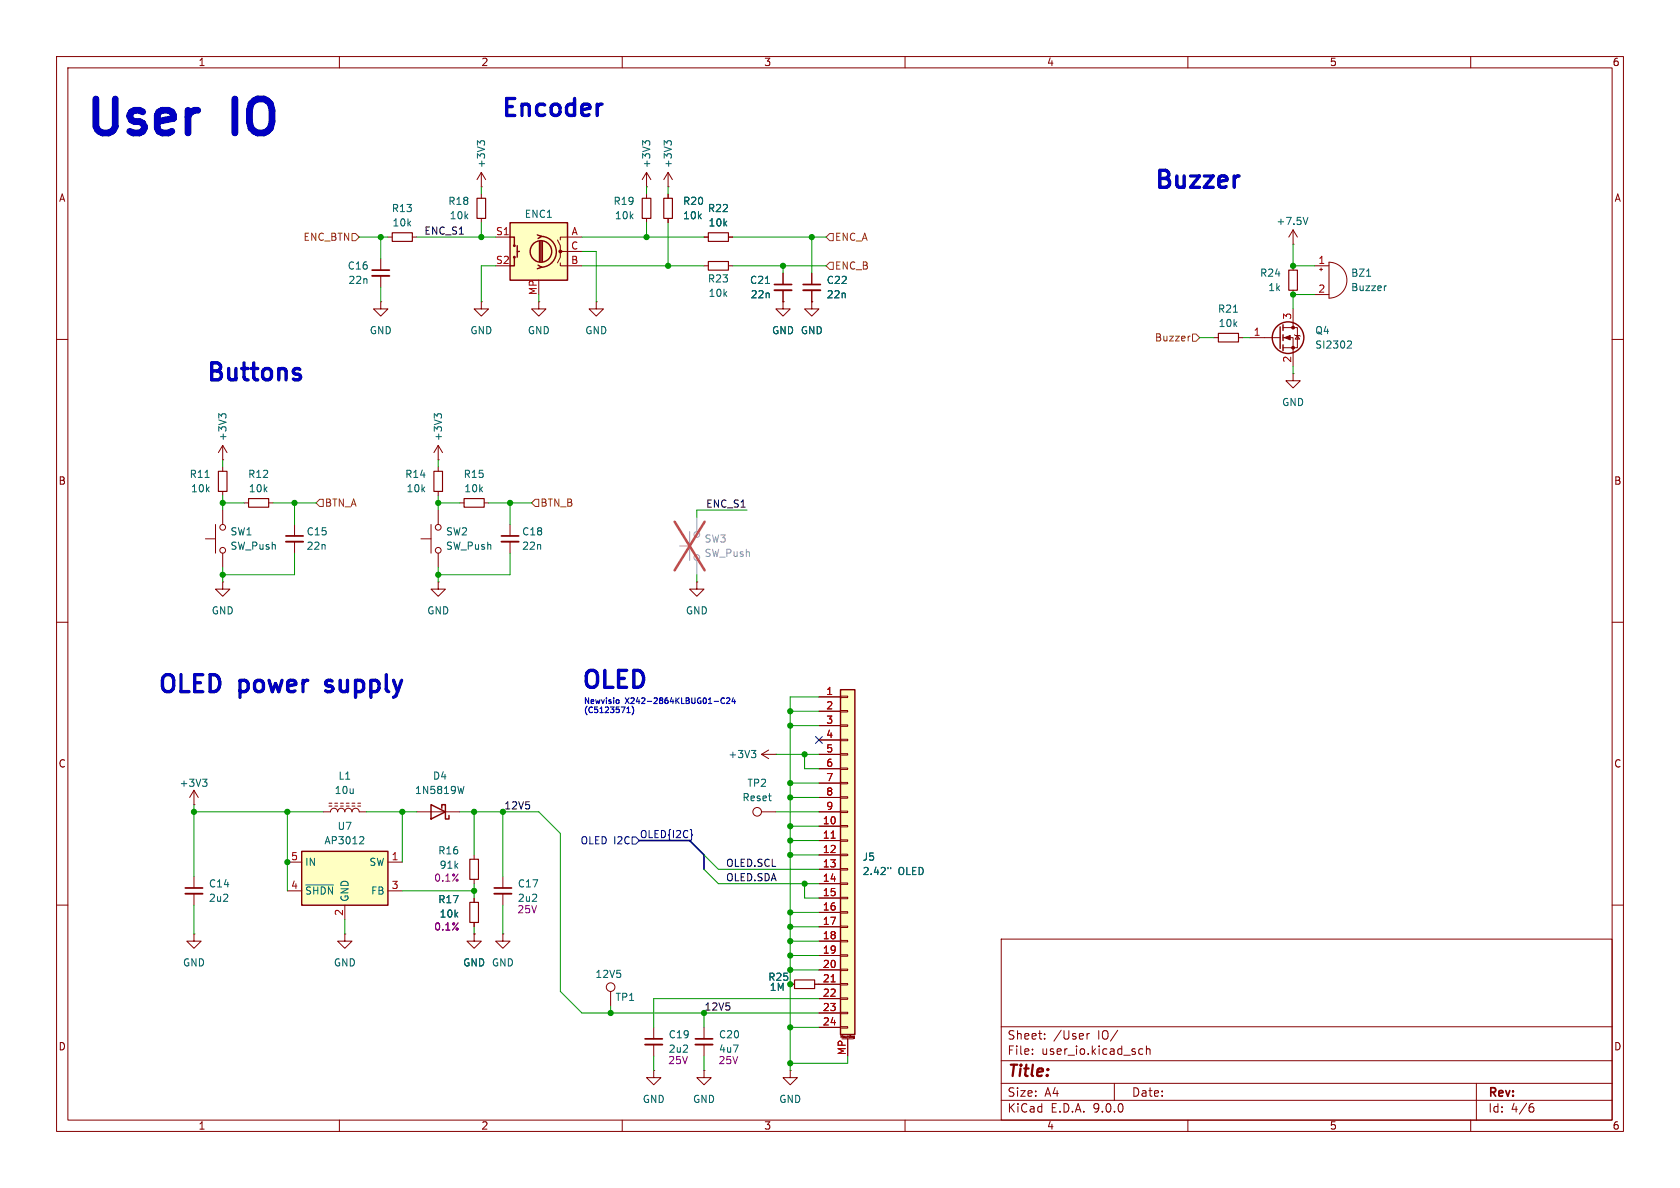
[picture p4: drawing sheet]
<svg xmlns="http://www.w3.org/2000/svg" width="297mm" height="210mm" viewBox="0 0 297 210" stroke-linecap="round" stroke-linejoin="round" font-family="sans-serif">
<g fill="none" stroke="#840000" stroke-width=".18">
<path d="M10 10h277v190h-277zM12 12h273v186h-273zM60 10v2M110 10v2M160 10v2M210 10v2M260 10v2M67.3 53.3v1.3h1.3l-1.3 1.3-1.3-1.3h1.3M67.3 53.3h.1M67.3 45.7v2.1M67.3 48.8v2M85.1 53.3v1.3h1.3l-1.3 1.3-1.3-1.3h1.3"/>
<path d="M85.1 53.3h.1M105.4 53.3v1.3h1.3l-1.3 1.3-1.3-1.3h1.3M105.4 53.3h.1M10 60h2M39.4 78.7l-.8 1.3M39.4 78.7l.7 1.3M39.4 78.7v2.6M285 60h2M39.4 81.3h.1M77.5 82.6v.7M77.5 86.9v.7M81.3 88.9h.7"/>
<path d="M85.6 88.9h.8M90.2 92.7v2M90.2 95.8v2M10 110h2M39.4 102.9v1.2h1.2l-1.2 1.3-1.3-1.3h1.3M39.4 102.9h.1M123.2 102.9v1.2h1.3l-1.3 1.3-1.3-1.3h1.3M123.2 102.9h.1M285 110h2M34.3 139.7l-.8 1.3M34.3 139.7l.8 1.3M34.3 139.7v2.5"/>
<path d="M34.3 142.2h.1M83.8 151.1v.8M83.8 155.4v.8M83.8 158.8v.7M88.9 154.9v2.1M88.9 158v2M10 160h2M61 165.1v1.3h1.2l-1.2 1.2-1.3-1.2h1.3M61 165.1h.1M83.8 165.1v1.3h1.3l-1.3 1.2-1.3-1.2h1.3M83.8 165.1h.1M83.8 163.1v.7"/>
<path d="M88.9 165.1v1.3h1.3l-1.3 1.2-1.3-1.2h1.3M88.9 165.1h.1M139.7 174h.8M144 174h.8M177 166h108v32h-108zM285 160h2M60 198v2M110 198v2M115.6 189.2v1.3h1.2l-1.2 1.3-1.3-1.3h1.3M115.6 189.2h.1M115.6 181.6v2M115.6 184.7v2"/>
<path d="M124.5 181.6v2M124.5 184.7v2M160 198v2M177 194.5h108M177 191.5h108M177 187.5h108M177 181.5h108M182.5 186.3v.1M182.5 185.5v.1M184.7 183.6v.1M184.7 182.8v.1M192.2 182.7v1"/>
<path d="M192.6 182.7l-.3 .1-.1 .2M197 191.5v3M201.4 186.3l.2 .1 .4-.1M202 185.5l-.4-.1-.2 .1M202.7 185.5l.2-.1 .3 .1 .1 .9M202.7 184.9v1.5M210 198v2M260 198v2M261 191.5v6.5M270.6 195.7h.4l.2 .3-.1 .5-.5 .1M271 195.1l-.4 .1"/>
</g>
<path d="M76.7 83.3h1.5v3.6h-1.5zM82 88.1h3.6v1.6h-3.6zM83.1 151.9h1.5v3.5h-1.5zM83.1 159.5h1.5v3.6h-1.5zM140.5 173.2h3.5v1.6h-3.5z" fill="none" stroke="#840000" stroke-width=".2"/>
<path d="M39.2 73.6l-.5-.5v.8M39.2 73.4l.2-.3h.3l.2 .3M35.8 137.7h.8l-.4 .5M36.3 138.2l.3 .3v.3l-.3 .2" fill="none" stroke="#006464" stroke-width=".18"/>
<path d="M65.8 47.8h3M88.6 94.7h3.1M87.4 157h3M114 183.6h3.1M122.9 183.6h3.1" fill="none" stroke="#840000" stroke-width=".3"/>
<path d="M65.8 48.8h3M88.6 95.8h3.1M87.4 158h3M114 184.7h3.1M122.9 184.7h3.1" fill="none" stroke="#840000" stroke-width=".33"/>
<g fill="none" stroke="#a1a1a1" stroke-width=".18">
<path d="M120.1 96.5h1.8M121.9 94v5.1M123.2 91.4v2.6M123.2 99.1v2.5"/>
<circle cx="123.2" cy="98.6" r=".51"/>
<circle cx="123.2" cy="94.5" r=".51"/>
</g>
<path d="M119.3 92.2l5.3 8.6M124.6 92.2l-5.3 8.6" fill="none" stroke="#e65255" stroke-width=".46"/>
<path d="M90.2 39.4h10.1v10.1h-10.1z" fill="#ffffc2"/>
<g fill="none" stroke="#840000" stroke-width=".25">
<path d="M90.2 39.4h10.1v10.1h-10.1zM90.2 41.9h.7v1.5M90.9 45.5v1.5h-.7M91.4 43.4v2.1M91.4 44.5h.4M95 41.5l.8 .3-.7 .4M95.1 46.9l.7 .3-.8 .3M95.4 42.7v3.5M95.6 41.8a2.73 2.73 0 0 1 2.7 2.7 2.73 2.73 0 0 1-2.7 2.7M95.6 42.7v3.5M95.9 42.7v3.5"/>
<circle cx="90.9" cy="45.5" r=".13"/>
<circle cx="90.9" cy="43.4" r=".13"/>
<circle cx="95.6" cy="44.5" r="1.9"/>
</g>
<g fill="none" stroke="#840000" stroke-width=".18">
<path d="M87.6 41.9h2.6M98.6 42.4l.5 1v1.1h.5M99.1 46.5v.5h3.8M102.9 41.9h-3.8v.5M102.9 44.5h-3.8v1l-.5 1M74.4 95.3h1.8M76.2 92.7v5.1M77.5 90.2v2.5M77.5 97.8v2.5M77.5 102.9v1.2h1.2l-1.2 1.3-1.3-1.3h1.3M77.5 102.9h.1"/>
<circle cx="77.5" cy="93.2" r=".51"/>
<circle cx="77.5" cy="97.3" r=".51"/>
</g>
<circle cx="99.1" cy="44.4" r=".25" fill="#840000" stroke="#840000" stroke-width=".18"/>
<path d="M148.6 121.9h2.5v61h-2.5z" fill="#ffffc2"/>
<path d="M148.6 121.9h2.5v61h-2.5zM76.2 142.2l2.5 1.3-2.5 1.3zM78.1 142.9v-.7h.6v2.6h.7v-.7" fill="none" stroke="#840000" stroke-width=".25"/>
<g fill="none" stroke="#840000" stroke-width=".18">
<path d="M138.4 53.3v1.3h1.3l-1.3 1.3-1.2-1.3h1.2M138.4 53.3h.1M77.5 78.7l-.8 1.3M77.5 78.7l.7 1.3M77.5 78.7v2.6M36.3 95.3h1.8M38.1 92.7v5.1M39.4 82.6v.7M39.4 86.9v.7M39.4 90.2v2.5M39.4 97.8v2.5M43.2 88.9h.7"/>
<path d="M47.5 88.9h.8M52.1 92.7v2M52.1 95.8v2M77.5 81.3h.1M134.6 133.4h2.6M134.6 133.4l1.3 .7M135.9 132.6l-1.3 .8M137.2 133.4h.1M144.8 123.2h3.8M144.8 125.7h3.8M144.8 128.3h3.8M144.8 130.8h3.8"/>
<path d="M144.8 133.4h3.8M144.8 135.9h3.8M144.8 138.4h3.8M148.6 123.1h1.3v.2h-1.3zM148.6 125.6h1.3v.3h-1.3zM148.6 128.1h1.3v.3h-1.3zM148.6 130.7h1.3v.2h-1.3zM148.6 133.2h1.3v.3h-1.3zM148.6 135.8h1.3v.2h-1.3zM148.6 138.3h1.3v.3h-1.3zM34.3 154.9v2.1M34.3 158v2"/>
<path d="M57.1 143.5h1.3a.64 .64 0 0 1 .7-.6 .64 .64 0 0 1 .6 .6 .64 .64 0 0 1 .6-.6 .64 .64 0 0 1 .7 .6 .64 .64 0 0 1 .6-.6 .64 .64 0 0 1 .6 .6 .64 .64 0 0 1 .7-.6 .64 .64 0 0 1 .6 .6h1.3M58.2 142.5h.5M58.2 142h.5M59.2 142.5h.5M59.2 142h.5M60.2 142.5h.5M60.2 142h.5M61.2 142.5h.5M61.2 142h.5M62.2 142.5h.5M62.2 142h.5M63.2 142.5h.6"/>
<path d="M63.2 142h.6M73.7 143.5h7.6M134.6 143.5h2.6M144.8 141h3.8M144.8 143.5h3.8M144.8 146.1h3.8M144.8 148.6h3.8M144.8 151.1h3.8M144.8 153.7h3.8M144.8 156.2h3.8M144.8 158.8h3.8M148.6 140.8h1.3v.3h-1.3z"/>
<path d="M148.6 143.4h1.3v.2h-1.3zM148.6 145.9h1.3v.3h-1.3zM148.6 148.5h1.3v.2h-1.3zM148.6 151h1.3v.3h-1.3zM148.6 153.5h1.3v.3h-1.3zM148.6 156.1h1.3v.2h-1.3zM148.6 158.6h1.3v.3h-1.3zM34.3 165.1v1.3h1.3l-1.3 1.2-1.3-1.2h1.3M34.3 165.1h.1M107.9 175.3v2.5M144.8 161.3h3.8M144.8 163.8h3.8"/>
<path d="M144.8 166.4h3.8M144.8 168.9h3.8M144.8 171.5h3.8M144.8 174h3.8M144.8 176.5h3.8M144.8 179.1h3.8M148.6 161.2h1.3v.2h-1.3zM148.6 163.7h1.3v.3h-1.3zM148.6 166.2h1.3v.3h-1.3zM148.6 168.8h1.3v.2h-1.3zM148.6 171.3h1.3v.3h-1.3zM148.6 173.9h1.3v.2h-1.3z"/>
<path d="M148.6 176.4h1.3v.3h-1.3zM148.6 178.9h1.3v.3h-1.3zM124.5 189.2v1.3h1.2l-1.2 1.3-1.3-1.3h1.3M124.5 189.2h.1M144.8 181.6h3.8M148.6 181.5h1.3v.2h-1.3zM148.7 183.4v-.4l.1 .3 .1-.3v.4M148.8 183.6h2.1M149.9 183.6v3.1M150.1 183v.4M150.4 183l-.1 .1M150.9 183.4h.1"/>
<path d="M150.9 183.2v.2M150.9 183.2h.1v.3h-.1M150.9 183.2h.1"/>
<circle cx="39.4" cy="93.2" r=".51"/>
<circle cx="39.4" cy="97.3" r=".51"/>
<circle cx="133.9" cy="143.5" r=".76"/>
<circle cx="107.9" cy="174.5" r=".76"/>
</g>
<path d="M146.9 148.2h.8M146.9 173.6h.8" fill="none" stroke="#a90000" stroke-width=".18"/>
<path d="M77.3 73.6l-.5-.5v.8M77.3 73.4l.2-.3h.3l.2 .3M36.3 84.4h.7M82 139l-.3 1.3M132.8 132.7h.8l-.4 .4M133.4 133.1l.2 .3v.3l-.2 .2M157 153.3v.3M157.5 153.3v.3" fill="none" stroke="#006464" stroke-width=".18"/>
<path d="M38.6 83.3h1.5v3.6h-1.5zM43.9 88.1h3.6v1.6h-3.6z" fill="none" stroke="#840000" stroke-width=".2"/>
<path d="M50.5 94.7h3.1M32.8 157h3" fill="none" stroke="#840000" stroke-width=".3"/>
<path d="M50.5 95.8h3.1M32.8 158h3" fill="none" stroke="#840000" stroke-width=".33"/>
<path d="M53.3 150.5h15.3v9.5h-15.3z" fill="#ffffc2"/>
<g fill="none" stroke="#840000" stroke-width=".25">
<path d="M226.3 57.8v3.8M226.8 57.4v1M226.8 59.2v1M226.8 61v1M53.3 150.5h15.3v9.5h-15.3z"/>
<circle cx="227.7" cy="59.7" r="2.79"/>
</g>
<g fill="none" stroke="#840000" stroke-width=".18">
<path d="M85.1 33h.1M85.1 30.5v2.5M85.1 34.3v.8M85.1 38.6v.8M85.1 30.5l-.8 1.3M85.1 30.5l.8 1.3M114.3 33h.1M114.3 30.5l-.8 1.3M114.3 30.5l.8 1.3M114.3 30.5v2.5M114.3 34.3v.8M114.3 38.6v.8"/>
<path d="M118.1 33h.1M118.1 30.5l-.8 1.3M118.1 30.5l.8 1.3M118.1 30.5v2.5M118.1 34.3v.8M118.1 38.6v.8M68.6 41.9h.7M72.9 41.9h.8M95.2 53.3v1.3h1.3l-1.3 1.3-1.2-1.3h1.2M95.2 53.3h.1M124.5 41.9h.7M124.5 47h.7"/>
<path d="M128.8 41.9h.7M128.8 47h.7M138.4 53.3h.1M138.4 48.3v2M138.4 51.3v2M143.5 53.3v1.3h1.3l-1.3 1.3-1.3-1.3h1.3M143.5 53.3h.1M143.5 48.3v2M143.5 51.3v2M214.6 59.7h.8M218.9 59.7h.8M221 59.7h5.3"/>
<path d="M226.8 57.9h2.6v3.6h-2.6M226.8 59.7h1.8v5.1M228.6 43.2h.1M228.6 40.6v2.6M228.6 47v.8M228.6 51.3v.8M228.6 54.6v3.3M228.6 40.6l-.8 1.3M228.6 40.6l.8 1.3M228.9 59.2l.1 .1h.7l.2 .1M229.4 59.3l.3 .6h-.7zM232.4 47h2.5"/>
<path d="M232.4 52.1h2.5M233.3 47.6h.5M233.6 47.4v.5M234.9 46.4a3.2 3.2 0 0 1 3.2 3.1 3.2 3.2 0 0 1-3.2 3.2zM228.6 66v1.3h1.3l-1.3 1.3-1.3-1.3h1.3M228.6 66h.1M144.8 123.2h3.8M144.8 125.7h3.8M144.8 128.3h3.8M144.8 130.8h3.8M144.8 133.4h3.8M144.8 135.9h3.8"/>
<path d="M144.8 138.4h3.8M50.8 152.4h2.5M50.8 157.5h2.5M68.6 152.4h2.5M68.6 157.5h2.5M83.8 158.8v.7M144.8 141h3.8M144.8 143.5h3.8M144.8 146.1h3.8M144.8 148.6h3.8M144.8 151.1h3.8M144.8 153.7h3.8"/>
<path d="M144.8 156.2h3.8M144.8 158.8h3.8M61 160v2.6M83.8 165.1h.1M83.8 163.1v.7M139.7 174h.8M144 174h4.6M144.8 161.3h3.8M144.8 163.8h3.8M144.8 166.4h3.8M144.8 168.9h3.8M144.8 171.5h3.8"/>
<path d="M144.8 176.5h3.8M144.8 179.1h3.8M139.7 189.2v1.3h1.3l-1.3 1.3-1.3-1.3h1.3M139.7 189.2h.1M144.8 181.6h3.8M149.9 183.6v3.1"/>
</g>
<g fill="none" stroke="#006464" stroke-width=".18">
<path d="M84.9 25.3l-.5-.4v.8M84.9 25.1l.2-.2h.3l.3 .2M114.1 25.1l.2-.2h.3l.3 .2M114.1 25.3l-.5-.4v.8M117.9 25.1l.2-.2h.3l.3 .2M117.9 25.3l-.5-.4v.8M231.2 38.4l-.4 1.3M135.3 50.1h.7M218 55.2h.8M241.6 48.8h.7M245.1 50.5l-.2 .1M238.4 60.3h.4l.1 .3-.8 .9h.8"/>
<path d="M54.1 156.4h4.9M64.1 147.9l.2 .2v.3l-.8 .8h.8M157 153.3v.3M157.5 153.3v.3"/>
</g>
<path d="M84.3 35.1h1.6v3.5h-1.6zM113.5 35.1h1.6v3.5h-1.6zM117.3 35.1h1.6v3.5h-1.6zM69.3 41.1h3.6v1.6h-3.6zM125.2 41.1h3.6v1.6h-3.6zM125.2 46.2h3.6v1.6h-3.6zM215.4 58.9h3.5v1.6h-3.5zM227.8 47.8h1.6v3.5h-1.6z" fill="none" stroke="#840000" stroke-width=".2"/>
<g fill="#840000" stroke="#840000" stroke-width=".18">
<path d="M227.1 59.7l1-.4v.8z"/>
<circle cx="228.6" cy="57.9" r=".25"/>
<circle cx="228.6" cy="61.5" r=".25"/>
</g>
<path d="M136.9 50.3h3.1M142 50.3h3" fill="none" stroke="#840000" stroke-width=".3"/>
<path d="M136.9 51.3h3.1M142 51.3h3" fill="none" stroke="#840000" stroke-width=".33"/>
<path d="M144.2 130.2l1.2 1.2M145.4 130.2l-1.2 1.2M111.8 148h.6l.6 .6-.6 .6h-.6zM122.3 147.5l.1 .1-.1 .1" fill="none" stroke="#000084" stroke-width=".18"/>
<path d="M62.2 41.3h.7l.6 .6-.6 .6h-.7zM146 47l.7-.6h.6v1.2h-.6zM146 41.9l.7-.6h.6v1.2h-.6zM210.4 59.4l-.2 .1M210.8 59.1h.7l.6 .6-.6 .6h-.7zM56.5 88.3h.6v1.2h-.6l-.6-.6zM94.6 88.3h.6v1.2h-.6l-.6-.6z" fill="none" stroke="#725600" stroke-width=".18"/>
<path d="M113 148.6h8.9l2.6 2.5v2.6" fill="none" stroke="#000084" stroke-width=".3"/>
<g fill="none" stroke="#009600" stroke-width=".18">
<path d="M85.1 33v1.3M85.1 39.4v2.5M114.3 33v1.3M114.3 39.4v2.5M118.1 33v1.3M118.1 39.4v7.6M63.5 41.9h5.1M67.3 41.9v3.8M67.3 50.8v2.5M73.7 41.9h13.9M87.6 47h-2.5v6.3M95.2 52.1v1.2"/>
<path d="M102.9 41.9h21.6M102.9 47h21.6M102.9 44.5h2.5v8.8M129.5 41.9h16.5M129.5 47h16.5M138.4 47v1.3M143.5 41.9v6.4M212.1 59.7h2.5M219.7 59.7h1.3M228.6 43.2v3.8h3.8M232.4 52.1h-3.8v2.5M228.6 64.8v1.2"/>
<path d="M39.4 81.3v1.3M39.4 87.6v2.6M39.4 88.9h3.8M48.3 88.9h7.6M52.1 97.8v3.8h-12.7M52.1 88.9v3.8M77.5 88.9h3.8M77.5 81.3v1.3M77.5 87.6v2.6M86.4 88.9h7.6M90.2 88.9v3.8M90.2 97.8v3.8h-12.7"/>
<path d="M132.1 90.2h-8.9v1.2M39.4 100.3v2.6M77.5 100.3v2.6M123.2 101.6v1.3M137.2 133.4h7.6M139.7 128.3h5.1M139.7 125.7h5.1M139.7 138.4h5.1M142.2 133.4v2.5h2.6M144.8 123.2h-5.1v66M34.3 143.5h22.8M34.3 142.2v12.7"/>
<path d="M50.8 143.5v14M64.8 143.5h8.9M71.1 157.5h12.7M71.1 143.5v8.9M81.3 143.5h13.9l3.9 3.8v28l3.8 3.8h41.9M83.8 143.5v7.6M83.8 156.2v2.6M88.9 143.5v11.4M124.5 151.1l2.5 2.6h17.8M124.5 153.7l2.5 2.5h17.8M137.2 143.5h7.6M139.7 151.1h5.1"/>
<path d="M139.7 148.6h5.1M139.7 146.1h5.1M139.7 141h5.1M142.2 156.2v2.6h2.6M34.3 160v5.1M61 162.6v2.5M83.8 163.8v1.3M88.9 160v5.1M107.9 177.8v1.3M124.5 179.1v2.5M139.7 171.5h5.1M139.7 163.8h5.1"/>
<path d="M139.7 161.3h5.1M139.7 168.9h5.1M139.7 166.4h5.1M144.8 176.5h-29.2v5.1M115.6 186.7v2.5M124.5 186.7v2.5M139.7 181.6h5.1M149.9 186.7v1.3h-10.2"/>
</g>
<path d="M110.8 126h.6M110.9 125.2l-.1 .1M111.1 125v1M111.9 125.1a1.17 1.17 0 0 1-.2 1.3M128.1 123.5a.44 .44 0 0 0-.7 .4 .44 .44 0 0 0 .7 .4M128.4 123.5l.4-.1 .2 .3-.6 .7h.6M129.6 123.3l-.2 .7h.6M129.9 123.7v.7" fill="none" stroke="#0000c2" stroke-width=".2"/>
<path d="M16.9 17.5v4.9M20.4 17.5v4.9M41.5 17.5v6M44.4 18.4a2.03 2.03 0 0 1 3.4 0" fill="none" stroke="#0000c2" stroke-width="1.2"/>
<path d="M106.1 18.4h.3M218.8 31.1h.3" fill="none" stroke="#0000c2" stroke-width=".6"/>
<path d="M146.9 148.2h.8M146.9 173.6h.8" fill="none" stroke="#a90000" stroke-width=".18"/>
<g fill="#009600" stroke="#009600" stroke-width=".18">
<circle cx="34.3" cy="143.5" r=".46"/>
<circle cx="90.2" cy="88.9" r=".46"/>
<circle cx="39.4" cy="101.6" r=".46"/>
<circle cx="77.5" cy="88.9" r=".46"/>
<circle cx="77.5" cy="101.6" r=".46"/>
<circle cx="39.4" cy="88.9" r=".46"/>
<circle cx="52.1" cy="88.9" r=".46"/>
<circle cx="71.1" cy="143.5" r=".46"/>
<circle cx="139.7" cy="151.1" r=".46"/>
<circle cx="139.7" cy="163.8" r=".46"/>
<circle cx="139.7" cy="166.4" r=".46"/>
<circle cx="142.2" cy="156.2" r=".46"/>
<circle cx="139.7" cy="161.3" r=".46"/>
<circle cx="142.2" cy="133.4" r=".46"/>
<circle cx="139.7" cy="141" r=".46"/>
<circle cx="139.7" cy="148.6" r=".46"/>
<circle cx="139.7" cy="138.4" r=".46"/>
<circle cx="139.7" cy="146.1" r=".46"/>
<circle cx="139.7" cy="125.7" r=".46"/>
<circle cx="139.7" cy="128.3" r=".46"/>
<circle cx="83.8" cy="143.5" r=".46"/>
<circle cx="83.8" cy="157.5" r=".46"/>
<circle cx="107.9" cy="179.1" r=".46"/>
<circle cx="124.5" cy="179.1" r=".46"/>
<circle cx="88.9" cy="143.5" r=".46"/>
<circle cx="50.8" cy="152.4" r=".46"/>
<circle cx="50.8" cy="143.5" r=".46"/>
<circle cx="114.3" cy="41.9" r=".46"/>
<circle cx="85.1" cy="41.9" r=".46"/>
<circle cx="67.3" cy="41.9" r=".46"/>
<circle cx="138.4" cy="47" r=".46"/>
<circle cx="143.5" cy="41.9" r=".46"/>
<circle cx="228.6" cy="52.1" r=".46"/>
<circle cx="228.6" cy="47" r=".46"/>
<circle cx="118.1" cy="47" r=".46"/>
<circle cx="139.7" cy="171.5" r=".46"/>
<circle cx="139.7" cy="174" r=".46"/>
<circle cx="139.7" cy="188" r=".46"/>
<circle cx="139.7" cy="181.6" r=".46"/>
<circle cx="139.7" cy="168.9" r=".46"/>
</g>
<g font-size="8.4" fill="#0000c2">
<text x="14.7" y="26.9">User</text>
<text x="41.7" y="26.9">IO</text>
</g>
<g font-size="4.2" fill="#0000c2">
<text x="88.3" y="21.5">Encoder</text>
<text x="203.7" y="34.2">Buzzer</text>
<text x="36.1" y="68.2">Buttons</text>
<text x="27.5" y="123.3">OLED</text>
<text x="42.3" y="123.3">power</text>
<text x="58.8" y="123.3">supply</text>
<text x="102.5" y="122.5">OLED</text>
</g>
<text font-size="2.8" fill="#840000" x="178" y="190.9">Title:</text>
<g font-size="2.1" fill="#840000">
<text x="178" y="184">Sheet:</text>
<text x="186.2" y="184">/User</text>
<text x="194.1" y="184">IO/</text>
<text x="178" y="186.7">File:</text>
<text x="184.1" y="186.7">user_io.kicad_sch</text>
<text x="178" y="196.9">KiCad</text>
<text x="178" y="194.1">Size:</text>
<text x="184.7" y="194.1">A4</text>
<text x="185.7" y="196.9">E.D.A.</text>
<text x="193.3" y="196.9">9.0.0</text>
<text x="200" y="194.1">Date:</text>
<text x="263" y="194.3">Rev:</text>
<text x="263" y="196.9">Id:</text>
<text x="267.1" y="196.9">4/6</text>
</g>
<g font-size="1.8" fill="#840000">
<text x="35" y="11.9">1</text>
<text x="85" y="11.9">2</text>
<text x="135" y="11.9">3</text>
<text x="185" y="11.9">4</text>
<text x="235" y="11.9">5</text>
<text x="285" y="11.9">6</text>
<text x="10.3" y="35.9">A</text>
<text x="285.3" y="35.9">A</text>
<text x="10.3" y="85.9">B</text>
<text x="285.3" y="85.9">B</text>
<text x="10.3" y="135.9">C</text>
<text x="285.3" y="135.9">C</text>
<text x="10.3" y="185.9">D</text>
<text x="285.3" y="185.9">D</text>
<text x="35" y="199.9">1</text>
<text x="85" y="199.9">2</text>
<text x="135" y="199.9">3</text>
<text x="185" y="199.9">4</text>
<text x="235" y="199.9">5</text>
<text x="285" y="199.9">6</text>
</g>
<g font-size="1.8" fill="#006464">
<text x="86" y="29.8" transform="rotate(-90 86 29.8)">+3V3</text>
<text x="115.2" y="29.8" transform="rotate(-90 115.2 29.8)">+3V3</text>
<text x="119" y="29.8" transform="rotate(-90 119 29.8)">+3V3</text>
<text x="69.2" y="37.7">R13</text>
<text x="69.3" y="40.2">10k</text>
<text x="79.2" y="36.4">R18</text>
<text x="79.4" y="39">10k</text>
<text x="92.7" y="38.7">ENC1</text>
<text x="108.4" y="36.4">R19</text>
<text x="108.6" y="39">10k</text>
<text x="120.7" y="39">10k</text>
<text x="120.7" y="36.4">R20</text>
<text x="125.1" y="37.7">R22</text>
<text x="125.2" y="40.2">10k</text>
<text x="225.6" y="40">+7.5V</text>
<text x="61.4" y="47.9">C16</text>
<text x="61.5" y="50.4">22n</text>
<text x="125.1" y="50.1">R23</text>
<text x="125.2" y="52.7">10k</text>
<text x="132.5" y="50.4">C21</text>
<text x="132.6" y="52.9">22n</text>
<text x="146.1" y="50.4">C22</text>
<text x="146.1" y="52.9">22n</text>
<text x="222.7" y="49.1">R24</text>
<text x="224.1" y="51.7">1k</text>
<text x="238.8" y="49.1">BZ1</text>
<text x="238.8" y="51.7">Buzzer</text>
<text x="65.3" y="59.3">GND</text>
<text x="83.1" y="59.3">GND</text>
<text x="93.2" y="59.3">GND</text>
<text x="103.4" y="59.3">GND</text>
<text x="136.4" y="59.3">GND GND</text>
<text x="215.2" y="55.5">R21</text>
<text x="215.3" y="58">10k</text>
<text x="232.4" y="59.3">Q4</text>
<text x="232.4" y="61.8">SI2302</text>
<text x="226.6" y="72">GND</text>
<text x="40.2" y="78.1" transform="rotate(-90 40.2 78.1)">+3V3</text>
<text x="78.3" y="78.1" transform="rotate(-90 78.3 78.1)">+3V3</text>
<text x="33.4" y="84.7">R11</text>
<text x="33.7" y="87.2">10k</text>
<text x="43.8" y="84.7">R12</text>
<text x="43.9" y="87.2">10k</text>
<text x="71.5" y="84.7">R14</text>
<text x="71.8" y="87.2">10k</text>
<text x="81.9" y="84.7">R15</text>
<text x="82" y="87.2">10k</text>
<text x="40.6" y="94.8">SW1</text>
<text x="54.1" y="94.8">C15</text>
<text x="78.7" y="94.8">SW2</text>
<text x="92.2" y="94.8">C18</text>
<text x="40.6" y="97.4">SW_Push</text>
<text x="54.1" y="97.4">22n</text>
<text x="78.7" y="97.4">SW_Push</text>
<text x="92.2" y="97.4">22n</text>
<text x="37.3" y="108.8">GND</text>
<text x="75.4" y="108.8">GND</text>
<text x="121.2" y="108.8">GND</text>
<text x="128.7" y="134.2">+3V3</text>
<text x="31.6" y="139.3">+3V3</text>
<text x="59.1" y="140.6">10u</text>
<text x="59.7" y="138">L1</text>
<text x="73.3" y="140.6">1N5819W</text>
<text x="76.4" y="138">D4</text>
<text x="131.2" y="141.8">Reset</text>
<text x="132" y="139.3">TP2</text>
<text x="57.3" y="149.5">AP3012</text>
<text x="59.6" y="146.9">U7</text>
<text x="53.8" y="153.3">IN</text>
<text x="65.2" y="153.3">SW</text>
<text x="77.4" y="151.2">R16</text>
<text x="77.6" y="153.8">91k</text>
<text x="152.4" y="152.3">J5</text>
<text x="152.4" y="154.9">2.42&quot;</text>
<text x="158.8" y="154.9">OLED</text>
<text x="36.8" y="157.1">C14</text>
<text x="36.8" y="159.6">2u2</text>
<text x="53.8" y="158.3">~{SHDN}</text>
<text x="61.8" y="159.5" transform="rotate(-90 61.8 159.5)">GND</text>
<text x="65.5" y="158.3">FB</text>
<text x="77.4" y="159.9">R17</text>
<text x="91.4" y="157.1">C17</text>
<text x="77.6" y="162.4">10k</text>
<text x="32.3" y="171">GND</text>
<text x="58.9" y="171">GND</text>
<text x="81.8" y="171">GND GND</text>
<text x="81.8" y="171">GND</text>
<text x="105.2" y="173.1">12V5</text>
<text x="135.7" y="173.6">R25</text>
<text x="108.7" y="177.1">TP1</text>
<text x="136" y="175.4">1M</text>
<text x="118.1" y="183.7">C19</text>
<text x="127" y="183.7">C20</text>
<text x="113.5" y="195.2">GND</text>
<text x="122.4" y="195.2">GND</text>
<text x="137.7" y="195.2">GND</text>
</g>
<g font-size="1.8" fill="#0f0f0f">
<text x="74.9" y="41.6">ENC_S1</text>
<text x="124.7" y="89.8">ENC_S1</text>
<text x="89.1" y="143.2">12V5</text>
<text x="128.3" y="155.9">OLED.SDA</text>
<text x="128.3" y="153.3">OLED.SCL</text>
<text x="124.5" y="178.7">12V5</text>
</g>
<g font-size="1.8" fill="#a90000">
<text x="87.6" y="41.7">S1</text>
<text x="101" y="41.7">A</text>
<text x="87.6" y="46.7">S2</text>
<text x="100.9" y="44.2">C</text>
<text x="100.9" y="46.7">B</text>
<text x="233" y="46.7">1</text>
<text x="95" y="52.3" transform="rotate(-90 95 52.3)">MP</text>
<text x="233" y="51.8">2</text>
<text x="221.5" y="59.4">1</text>
<text x="228.3" y="56.6" transform="rotate(-90 228.3 56.6)">3</text>
<text x="228.3" y="64.2" transform="rotate(-90 228.3 64.2)">2</text>
<text x="146" y="122.9">1</text>
<text x="146" y="125.5">2</text>
<text x="146" y="128">3</text>
<text x="146" y="130.6">4</text>
<text x="146" y="133.1">5</text>
<text x="146" y="135.6">6</text>
<text x="146" y="138.2">7</text>
<text x="146" y="140.7">8</text>
<text x="146" y="143.3">9</text>
<text x="145.4" y="145.8">10</text>
<text x="145.4" y="148.3">11</text>
<text x="51.4" y="152.1">5</text>
<text x="69.1" y="152.1">1</text>
<text x="145.4" y="150.9">12</text>
<text x="145.4" y="153.4">13</text>
<text x="145.4" y="156">14</text>
<text x="51.4" y="157.2">4</text>
<text x="60.7" y="162" transform="rotate(-90 60.7 162)">2</text>
<text x="69.1" y="157.2">3</text>
<text x="145.4" y="158.5">15</text>
<text x="145.4" y="161">16</text>
<text x="145.4" y="163.6">17</text>
<text x="145.4" y="166.1">18</text>
<text x="145.4" y="168.7">19</text>
<text x="145.4" y="171.2">20</text>
<text x="145.4" y="173.7">21</text>
<text x="145.4" y="176.3">22</text>
<text x="145.4" y="178.8">23</text>
<text x="145.4" y="181.4">24</text>
<text x="149.6" y="186.6" transform="rotate(-90 149.6 186.6)">MP</text>
</g>
<g font-size="1.8" fill="#725600">
<text x="53.6" y="42.8">ENC_BTN</text>
<text x="147.5" y="47.9">ENC_B</text>
<text x="147.5" y="42.8">ENC_A</text>
<text x="204.1" y="60.6">Buzzer</text>
<text x="57.3" y="89.8">BTN_A</text>
<text x="95.4" y="89.8">BTN_B</text>
</g>
<g font-size="1.8" fill="#989898">
<text x="124.5" y="96.1">SW3</text>
<text x="124.5" y="98.7">SW_Push</text>
</g>
<g font-size="1.8" fill="#000084">
<text x="102.5" y="149.5">OLED I2C</text>
<text x="113" y="148.2">OLED{I2C}</text>
</g>
<g font-size="1.8" fill="#840084">
<text x="76.7" y="156.1">0.1%</text>
<text x="91.4" y="161.6">25V</text>
<text x="91.4" y="159.6">2u2</text>
<text x="76.7" y="164.7">0.1%</text>
<text x="118" y="188.3">25V</text>
<text x="118.1" y="186.3">2u2</text>
<text x="126.9" y="188.3">25V</text>
<text x="127" y="186.3">4u7</text>
</g>
<g font-size="1.4" fill="#0000c2">
<text x="103.1" y="124.7">Newvisio</text>
<text x="110.7" y="124.7">X242-2864KLBUG01-C24</text>
<text x="103.1" y="126.3">(C5123571)</text>
</g>
<text font-size=".5" fill="#840000" x="148.4" y="183.7">Mounting</text>
</svg>
